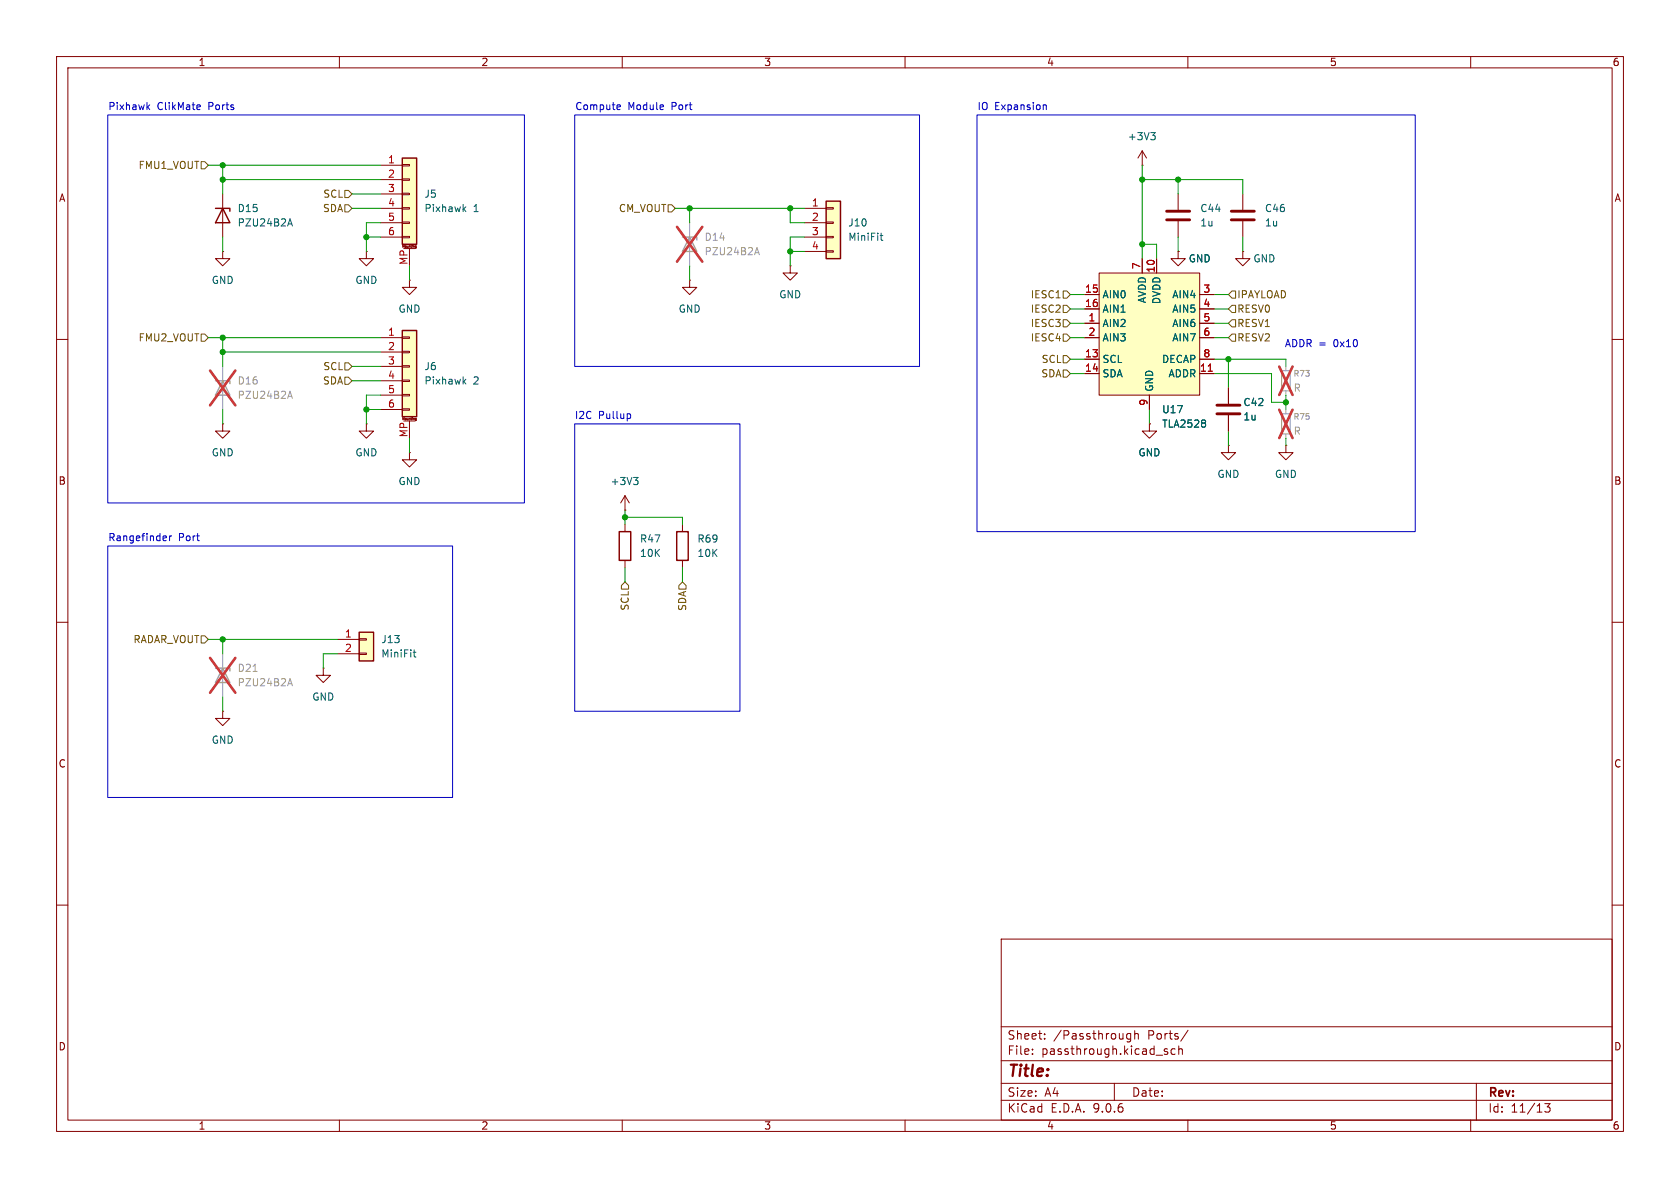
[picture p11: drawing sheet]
<svg xmlns="http://www.w3.org/2000/svg" width="297mm" height="210mm" viewBox="0 0 297 210" stroke-linecap="round" stroke-linejoin="round" font-family="sans-serif">
<g fill="none" stroke="#840000" stroke-width=".18">
<path d="M10 10h277v190h-277zM12 12h273v186h-273zM60 10v2M110 10v2M160 10v2M210 10v2M260 10v2M10 60h2M285 60h2M10 110h2M285 110h2M10 160h2"/>
<path d="M177 166h108v32h-108zM285 160h2M60 198v2M110 198v2M160 198v2M177 194.5h108M177 191.5h108M177 187.5h108M177 181.5h108M182.5 186.3v.1M182.5 185.5v.1M184.7 183.6v.1"/>
<path d="M184.7 182.8v.1M197 191.5v3M199.9 182.7v1.2l-.3 .3-.4-.1M199.9 182.8l-.4-.1-.3 .3v.4l.1 .2h.6M200.6 182.8l.2-.1 .4 .1v.9M200.6 182.2v1.5M206 185.9l.4 .1 .1 .2-.3 .2h-.2M206 185.4l.4 .1M207.7 185.5l-.4-.1-.3 .3v.4l.2 .2h.5M208.4 185.5l.2-.1 .4 .1v.9M208.4 184.9v1.5M210 198v2"/>
<path d="M210 182.1l-1.3 2M260 198v2M261 191.5v6.5M273.1 195.1h.9l-.5 .6 .5 .1v.7l-.3 .1h-.4l-.2-.1"/>
</g>
<path d="M71.1 58.4h2.6v15.3h-2.6z" fill="#ffffc2"/>
<path d="M71.1 58.4h2.6v15.3h-2.6z" fill="none" stroke="#840000" stroke-width=".25"/>
<g fill="none" stroke="#840000" stroke-width=".18">
<path d="M219.7 34.3v2.8M219.7 39.1v2.8M67.3 59.7h3.8M71.1 59.6h1.3v.2h-1.3zM39.4 74.9v1.3h1.2l-1.2 1.3-1.3-1.3h1.3M39.4 74.9h.1M64.8 74.9v1.3h1.2l-1.2 1.3-1.3-1.3h1.3M64.8 74.9h.1M67.3 62.2h3.8M67.3 64.8h3.8M67.3 67.3h3.8M67.3 69.9h3.8"/>
<path d="M67.3 72.4h3.8M71.1 62.1h1.3v.3h-1.3zM71.1 64.6h1.3v.3h-1.3zM71.1 67.2h1.3v.2h-1.3zM71.1 69.7h1.3v.3h-1.3zM71.1 72.3h1.3v.2h-1.3zM71.2 74.2v-.4l.1 .3 .2-.3v.4M71.4 74.4h2M72.4 74.4v3.1M72.7 73.8v.4M72.9 73.8v.1M72.9 73.9h.1"/>
<path d="M73.4 74.2h.1M73.6 74v.3h-.2M73.6 74.2h-.1M73.6 74h-.2v.2M203.2 74.9v1.3h1.3l-1.3 1.3-1.3-1.3h1.3M203.2 74.9h.1M217.2 78.7v1.3h1.2l-1.2 1.3-1.3-1.3h1.3M217.2 78.7h.1M227.3 78.7v1.3h1.3l-1.3 1.3-1.2-1.3h1.2M227.3 78.7h.1M72.4 80v1.3h1.3l-1.3 1.3-1.3-1.3h1.3M72.4 80h.1"/>
</g>
<path d="M82 67.4l.4 .5M82.4 67l-.5 .5" fill="none" stroke="#006464" stroke-width=".18"/>
<path d="M217.7 37.3h4M217.7 38.9h4" fill="none" stroke="#840000" stroke-width=".51"/>
<path d="M226.6 73.2h1.5v3.5h-1.5z" fill="none" stroke="#a1a1a1" stroke-width=".2"/>
<path d="M39.4 64.8v7.6M227.3 72.4v.8M227.3 76.7v.8" fill="none" stroke="#a1a1a1" stroke-width=".18"/>
<path d="M37.1 65.5l4.5 6.2M41.6 65.5l-4.5 6.2M226.2 72.4l2.3 5M228.5 72.4l-2.3 5" fill="none" stroke="#e12e31" stroke-width=".46"/>
<path d="M38.1 67.3h2.5v.5M39.4 67.3l1.2 2.6h-2.5z" fill="none" stroke="#a1a1a1" stroke-width=".25"/>
<path d="M51 70.1h.6M51.3 69.2l.4 1.2" fill="none" stroke="#989898" stroke-width=".18"/>
<path d="M71.1 27.9h2.6v15.3h-2.6z" fill="#ffffc2"/>
<path d="M71.1 27.9h2.6v15.3h-2.6z" fill="none" stroke="#840000" stroke-width=".25"/>
<g fill="none" stroke="#840000" stroke-width=".18">
<path d="M67.3 29.2h3.8M67.3 31.8h3.8M67.3 34.3h3.8M67.3 36.8h3.8M67.3 39.4h3.8M71.1 29.1h1.3v.2h-1.3zM71.1 31.6h1.3v.3h-1.3zM71.1 34.2h1.3v.2h-1.3zM71.1 36.7h1.3v.3h-1.3zM71.1 39.2h1.3v.3h-1.3zM67.3 41.9h3.8M71.1 41.8h1.3v.2h-1.3z"/>
<path d="M71.2 43.7v-.4l.1 .3 .2-.3v.4M71.4 43.9h2M72.4 43.9v3.1M72.7 43.3v.4M72.9 43.4h.1M72.9 43.3v.1M73.4 43.7h.1M73.4 43.5v.2M73.5 43.5h.1v.3h-.2M73.5 43.5h-.1M73.6 43.7h-.1"/>
</g>
<path d="M82 36.9l.4 .5M82.4 36.6l-.5 .4" fill="none" stroke="#006464" stroke-width=".18"/>
<path d="M194.3 48.3h17.8v21.6h-17.8z" fill="#ffffc2"/>
<g fill="none" stroke="#840000" stroke-width=".18">
<path d="M39.4 34.3v7.6M39.4 44.5v1.2h1.2l-1.2 1.3-1.3-1.3h1.3M39.4 44.5h.1M64.8 44.5v1.2h1.2l-1.2 1.3-1.3-1.3h1.3M64.8 44.5h.1M72.4 49.5v1.3h1.3l-1.3 1.3-1.3-1.3h1.3M72.4 49.5h.1M139.7 47v1.3h1.3l-1.3 1.2-1.3-1.2h1.3M139.7 47h.1M191.8 52.1h2.5M191.8 54.6h2.5M191.8 57.2h2.5"/>
<path d="M191.8 59.7h2.5M194.3 48.3h17.8v21.6h-17.8zM201.9 45.7v2.6M204.5 45.7v2.6M212.1 52.1h2.5M212.1 54.6h2.5M212.1 57.2h2.5M212.1 59.7h2.5M191.8 63.5h2.5M191.8 66h2.5M203.2 69.9v2.5M212.1 63.5h2.5"/>
<path d="M212.1 66h2.5M217.2 68.6v2.8M217.2 73.4v2.8"/>
</g>
<path d="M213.6 65.6h.7" fill="none" stroke="#a90000" stroke-width=".18"/>
<path d="M51 39.6h.6M51.3 38.7l.4 1.2M213.1 74.4v.3M213.1 74.9v.5" fill="none" stroke="#006464" stroke-width=".18"/>
<path d="M38.1 36.8h2.5v.5M39.4 36.8l1.2 2.6h-2.5z" fill="none" stroke="#840000" stroke-width=".25"/>
<path d="M226.6 65.5h1.5v3.6h-1.5z" fill="none" stroke="#a1a1a1" stroke-width=".2"/>
<path d="M227.3 64.8v.7M227.3 69.1v.8" fill="none" stroke="#a1a1a1" stroke-width=".18"/>
<path d="M226.2 64.8l2.3 5M228.5 64.8l-2.3 5" fill="none" stroke="#e12e31" stroke-width=".46"/>
<path d="M215.1 71.6h4.1M215.1 73.2h4.1" fill="none" stroke="#840000" stroke-width=".51"/>
<path d="M146 35.6h2.6v10.1h-2.6z" fill="#ffffc2"/>
<path d="M146 35.6h2.6v10.1h-2.6z" fill="none" stroke="#840000" stroke-width=".25"/>
<path d="M142.2 36.8h3.8M142.2 39.4h3.8M146 36.7h1.3v.3h-1.3zM146 39.2h1.3v.3h-1.3zM208.3 34.3v2.8M208.3 39.1v2.8M121.9 49.5v1.3h1.3l-1.3 1.3-1.3-1.3h1.3M121.9 49.5h.1M142.2 41.9h3.8M142.2 44.5h3.8M146 41.8h1.3v.2h-1.3zM146 44.3h1.3v.3h-1.3z" fill="none" stroke="#840000" stroke-width=".18"/>
<path d="M155.6 41.6h.5M155.8 41.2v1.1l.3 .2" fill="none" stroke="#006464" stroke-width=".18"/>
<path d="M120.6 41.9h2.6v.5M121.9 41.9l1.3 2.6h-2.6z" fill="none" stroke="#a1a1a1" stroke-width=".25"/>
<path d="M121.9 39.4v7.6" fill="none" stroke="#a1a1a1" stroke-width=".18"/>
<path d="M133.5 44.7h.6M133.8 43.8l.4 1.2" fill="none" stroke="#989898" stroke-width=".18"/>
<path d="M119.7 40.1l4.5 6.2M124.2 40.1l-4.5 6.2" fill="none" stroke="#e12e31" stroke-width=".46"/>
<path d="M206.2 37.3h4.1M206.2 38.9h4.1" fill="none" stroke="#840000" stroke-width=".51"/>
<path d="M63.5 111.8h2.5v5h-2.5z" fill="#ffffc2"/>
<path d="M109.5 94h2v5.1h-2zM119.6 94h2.1v5.1h-2.1zM63.5 111.8h2.5v5h-2.5z" fill="none" stroke="#840000" stroke-width=".25"/>
<g fill="none" stroke="#840000" stroke-width=".18">
<path d="M201.9 29.2h.1M201.9 26.7l-.7 1.2M201.9 26.7l.8 1.2M201.9 26.7v2.5M191.8 52.1h2.5M191.8 54.6h2.5M191.8 57.2h2.5M191.8 59.7h2.5M201.9 45.7v2.6M204.5 45.7v2.6M208.3 44.5v1.2h1.2l-1.2 1.3-1.3-1.3h1.3M208.3 44.5h.1"/>
<path d="M212.1 52.1h2.5M212.1 54.6h2.5M212.1 57.2h2.5M212.1 59.7h2.5M219.7 44.5v1.2h1.3l-1.3 1.3-1.3-1.3h1.3M219.7 44.5h.1M191.8 63.5h2.5M191.8 66h2.5M203.2 74.9h.1M203.2 69.9v2.5M212.1 63.5h2.5M212.1 66h2.5"/>
<path d="M217.2 68.6v2.8M217.2 73.4v2.8M110.5 90.2h.1M110.5 87.6v2.6M110.5 92.7v1.3M110.5 99.1v1.2M110.5 87.6l-.8 1.3M110.5 87.6l.8 1.3M120.6 92.7v1.3M120.6 99.1v1.2M57.1 118.1v1.3h1.3l-1.3 1.3-1.2-1.3h1.2M57.1 118.1h.1"/>
<path d="M59.7 113h3.8M59.7 115.6h3.8M63.5 112.9h1.3v.3h-1.3zM63.5 115.4h1.3v.3h-1.3zM39.4 125.7v1.3h1.2l-1.2 1.3-1.3-1.3h1.3M39.4 125.7h.1"/>
</g>
<path d="M203.4 23.4h.8l-.4 .5M204 23.9l.2 .3v.3l-.2 .2M213.1 74.4v.3M213.1 74.9v.5M112 84.4h.8l-.4 .5M112.5 84.9l.3 .2v.3l-.3 .3M73 115.3h.5M73.2 114.9v1.1l.3 .1" fill="none" stroke="#006464" stroke-width=".18"/>
<path d="M38.1 118.1h2.5v.5M39.4 118.1l1.2 2.6h-2.5z" fill="none" stroke="#a1a1a1" stroke-width=".25"/>
<path d="M39.4 115.6v7.6" fill="none" stroke="#a1a1a1" stroke-width=".18"/>
<path d="M44.7 118.7h.8M51.3 120l.4 1.2M51 120.9h.6" fill="none" stroke="#989898" stroke-width=".18"/>
<path d="M37.1 116.3l4.5 6.2M41.6 116.3l-4.5 6.2" fill="none" stroke="#e12e31" stroke-width=".46"/>
<g fill="none" stroke="#725600" stroke-width=".18">
<path d="M35.6 28.6h.6l.6 .6-.6 .6h-.6zM61 33.7h.6l.6 .6-.6 .6h-.6zM61 36.2h.6l.6 .6-.6 .7h-.6zM118.1 36.2h.6l.7 .6-.7 .7h-.6zM35.6 59.1h.6l.6 .6-.6 .6h-.6zM188 54h.6l.6 .6-.6 .6h-.6zM188 56.5h.6l.6 .7-.6 .6h-.6zM188 51.4h.6l.6 .7-.6 .6h-.6zM188 59.1h.6l.6 .6-.6 .6h-.6zM217.8 56.5h.6v1.3h-.6l-.6-.6zM217.8 54h.6v1.2h-.6l-.6-.6zM217.8 51.4h.6v1.3h-.6l-.6-.6z"/>
<path d="M217.8 59.1h.6v1.2h-.6l-.6-.6zM61 66.7h.6l.6 .6-.6 .6h-.6zM61 64.1h.6l.6 .7-.6 .6h-.6zM188 62.9h.6l.6 .6-.6 .6h-.6zM188 65.4h.6l.6 .6-.6 .7h-.6zM35.6 112.4h.6l.6 .6-.6 .7h-.6zM110.5 102.9l.6 .6v.6h-1.2v-.6zM120.6 102.9l.7 .6v.6h-1.3v-.6z"/>
</g>
<g fill="none" stroke="#009600" stroke-width=".18">
<path d="M36.8 29.2h30.5M39.4 29.2v5.1M39.4 31.8h27.9M62.2 36.8h5.1M62.2 34.3h5.1M67.3 39.4h-2.5v5.1M119.4 36.8h22.8M121.9 36.8v2.6M139.7 36.8v2.6h2.5M201.9 29.2v16.5M201.9 31.8h17.8v2.5M208.3 31.8v2.5"/>
<path d="M36.8 59.7h30.5M39.4 41.9v2.6M39.4 59.7v5.1M64.8 41.9h2.5M72.4 47v2.5M121.9 47v2.5M139.7 44.5h2.5M142.2 41.9h-2.5v5.1M189.2 59.7h2.6M189.2 57.2h2.6M189.2 54.6h2.6M189.2 52.1h2.6"/>
<path d="M201.9 43.2h2.6v2.5M208.3 41.9v2.6M214.6 59.7h2.6M214.6 57.2h2.6M214.6 54.6h2.6M214.6 52.1h2.6M219.7 41.9v2.6M39.4 62.2h27.9M39.4 72.4v2.5M62.2 67.3h5.1M62.2 64.8h5.1M64.8 72.4h2.5"/>
<path d="M67.3 69.9h-2.5v5M72.4 77.5v2.5M189.2 63.5h2.6M189.2 66h2.6M203.2 72.4v2.5M214.6 63.5h12.7v1.3M214.6 66h10.2v5.1h2.5M217.2 63.5v5.1M217.2 76.2v2.5M227.3 69.9v2.5M227.3 77.5v1.2M110.5 91.4h10.1v1.3"/>
<path d="M110.5 90.2v2.5M36.8 113h22.9M39.4 113v2.6M59.7 115.6h-2.6v2.5M110.5 100.3v2.6M120.6 100.3v2.6M39.4 123.2v2.5"/>
</g>
<g fill="none" stroke="#0000c2" stroke-width=".18">
<path d="M26.1 18.9l.4 .5M26.5 18.5l-.5 .5M35 18.5l.4 .1v.2l-.6 .2M35.4 19.3l-.4 .1M109.3 18.5l.3 .1 .1 .2-.6 .2M109.6 19.3l-.3 .1M184.5 18.6h.4l.1 .8M19 20.3h73.7v68.6h-73.7zM101.6 20.3h61v44.5h-61zM172.7 20.3h77.5v73.7h-77.5zM101.6 74.9h29.2v50.8h-29.2zM111.2 73.1l.3 .3v.3l-.3 .3"/>
<path d="M19 96.5h61v44.5h-61zM29.2 94.7l.2 .3-.6 .2M29.4 95.5l-.2 .1M30 94.7v.9M30.3 94.7l-.3 .3"/>
</g>
<path d="M213.6 65.6h.7" fill="none" stroke="#a90000" stroke-width=".18"/>
<g fill="#009600" stroke="#009600" stroke-width=".18">
<circle cx="39.4" cy="31.8" r=".46"/>
<circle cx="39.4" cy="59.7" r=".46"/>
<circle cx="39.4" cy="29.2" r=".46"/>
<circle cx="64.8" cy="41.9" r=".46"/>
<circle cx="39.4" cy="62.2" r=".46"/>
<circle cx="64.8" cy="72.4" r=".46"/>
<circle cx="139.7" cy="44.5" r=".46"/>
<circle cx="201.9" cy="31.8" r=".46"/>
<circle cx="139.7" cy="36.8" r=".46"/>
<circle cx="201.9" cy="43.2" r=".46"/>
<circle cx="227.3" cy="71.1" r=".46"/>
<circle cx="110.5" cy="91.4" r=".46"/>
<circle cx="121.9" cy="36.8" r=".46"/>
<circle cx="39.4" cy="113" r=".46"/>
<circle cx="208.3" cy="31.8" r=".46"/>
<circle cx="217.2" cy="63.5" r=".46"/>
</g>
<text font-size="2.8" fill="#840000" x="178" y="190.9">Title:</text>
<g font-size="2.1" fill="#840000">
<text x="178" y="184">Sheet:</text>
<text x="186.2" y="184">/Passthrough</text>
<text x="203" y="184">Ports/</text>
<text x="178" y="186.7">File:</text>
<text x="184.1" y="186.7">passthrough.kicad_sch</text>
<text x="178" y="196.9">KiCad</text>
<text x="178" y="194.1">Size:</text>
<text x="184.7" y="194.1">A4</text>
<text x="185.7" y="196.9">E.D.A.</text>
<text x="193.3" y="196.9">9.0.6</text>
<text x="200" y="194.1">Date:</text>
<text x="263" y="194.3">Rev:</text>
<text x="263" y="196.9">Id:</text>
<text x="267.1" y="196.9">11/13</text>
</g>
<g font-size="1.8" fill="#840000">
<text x="35" y="11.9">1</text>
<text x="85" y="11.9">2</text>
<text x="135" y="11.9">3</text>
<text x="185" y="11.9">4</text>
<text x="235" y="11.9">5</text>
<text x="285" y="11.9">6</text>
<text x="10.3" y="35.9">A</text>
<text x="285.3" y="35.9">A</text>
<text x="10.3" y="85.9">B</text>
<text x="285.3" y="85.9">B</text>
<text x="10.3" y="135.9">C</text>
<text x="285.3" y="135.9">C</text>
<text x="10.3" y="185.9">D</text>
<text x="285.3" y="185.9">D</text>
<text x="35" y="199.9">1</text>
<text x="85" y="199.9">2</text>
<text x="135" y="199.9">3</text>
<text x="185" y="199.9">4</text>
<text x="235" y="199.9">5</text>
<text x="285" y="199.9">6</text>
</g>
<g font-size="1.8" fill="#0000c2">
<text x="19" y="19.7">Pixhawk</text>
<text x="27.8" y="19.7">ClikMate</text>
<text x="36.9" y="19.7">Ports</text>
<text x="101.6" y="19.7">Compute</text>
<text x="111" y="19.7">Module</text>
<text x="118.8" y="19.7">Port</text>
<text x="172.7" y="19.7">IO</text>
<text x="175.8" y="19.7">Expansion</text>
<text x="227" y="61.6">ADDR =</text>
<text x="235.9" y="61.6">0x10</text>
<text x="101.5" y="74.3">I2C</text>
<text x="105.8" y="74.3">Pullup</text>
<text x="19" y="95.9">Rangefinder</text>
<text x="31.5" y="95.9">Port</text>
</g>
<g font-size="1.8" fill="#a90000">
<text x="68.5" y="29">1</text>
<text x="68.5" y="31.5">2</text>
<text x="68.5" y="34">3</text>
<text x="68.5" y="36.6">4</text>
<text x="68.5" y="39.1">5</text>
<text x="68.5" y="41.7">6</text>
<text x="143.4" y="36.6">1</text>
<text x="143.4" y="39.1">2</text>
<text x="143.4" y="41.7">3</text>
<text x="72.1" y="46.9" transform="rotate(-90 72.1 46.9)">MP</text>
<text x="143.4" y="44.2">4</text>
<text x="201.7" y="47.7" transform="rotate(-90 201.7 47.7)">7</text>
<text x="191.7" y="51.8">15</text>
<text x="204.2" y="48.3" transform="rotate(-90 204.2 48.3)">10</text>
<text x="212.7" y="51.8">3</text>
<text x="68.5" y="59.4">1</text>
<text x="191.7" y="54.4">16</text>
<text x="192.3" y="56.9">1</text>
<text x="192.3" y="59.4">2</text>
<text x="212.7" y="54.4">4</text>
<text x="212.7" y="56.9">5</text>
<text x="212.7" y="59.4">6</text>
<text x="68.5" y="62">2</text>
<text x="68.5" y="64.5">3</text>
<text x="191.7" y="63.2">13</text>
<text x="191.7" y="65.8">14</text>
<text x="212" y="65.8">11</text>
<text x="212.7" y="63.2">8</text>
<text x="68.5" y="67.1">4</text>
<text x="68.5" y="69.6">5</text>
<text x="202.9" y="71.8" transform="rotate(-90 202.9 71.8)">9</text>
<text x="68.5" y="72.1">6</text>
<text x="72.1" y="77.4" transform="rotate(-90 72.1 77.4)">MP</text>
<text x="60.9" y="112.8">1</text>
<text x="60.9" y="115.3">2</text>
</g>
<g font-size="1.8" fill="#006464">
<text x="199.3" y="25">+3V3</text>
<text x="74.9" y="35.2">J5</text>
<text x="41.9" y="40.2">PZU24B2A</text>
<text x="41.9" y="37.7">D15</text>
<text x="74.9" y="37.7">Pixhawk</text>
<text x="83.7" y="37.7">1</text>
<text x="149.9" y="40.2">J10</text>
<text x="212.1" y="40.2">1u</text>
<text x="212.1" y="37.7">C44</text>
<text x="223.5" y="40.2">1u</text>
<text x="223.5" y="37.7">C46</text>
<text x="149.9" y="42.8">MiniFit</text>
<text x="210.1" y="46.6">GND</text>
<text x="221.5" y="46.6">GND</text>
<text x="37.3" y="50.4">GND</text>
<text x="62.7" y="50.4">GND</text>
<text x="137.7" y="52.9">GND</text>
<text x="194.8" y="52.9">AIN0</text>
<text x="202.8" y="53.7" transform="rotate(-90 202.8 53.7)">AVDD</text>
<text x="205.3" y="53.9" transform="rotate(-90 205.3 53.9)">DVDD</text>
<text x="207.1" y="52.9">AIN4</text>
<text x="70.4" y="55.5">GND</text>
<text x="119.9" y="55.5">GND</text>
<text x="194.8" y="55.5">AIN1</text>
<text x="194.8" y="58">AIN2</text>
<text x="207.1" y="55.5">AIN5</text>
<text x="207.1" y="58">AIN6</text>
<text x="74.9" y="65.6">J6</text>
<text x="194.8" y="60.6">AIN3</text>
<text x="194.8" y="64.4">SCL</text>
<text x="205.3" y="64.4">DECAP</text>
<text x="207.1" y="60.6">AIN7</text>
<text x="74.9" y="68.2">Pixhawk</text>
<text x="83.7" y="68.2">2</text>
<text x="194.8" y="66.9">SDA</text>
<text x="204.1" y="69.3" transform="rotate(-90 204.1 69.3)">GND</text>
<text x="206.5" y="66.9">ADDR</text>
<text x="219.7" y="72">C42</text>
<text x="205.4" y="73.3">U17</text>
<text x="205.4" y="75.8">TLA2528</text>
<text x="219.7" y="74.5">1u</text>
<text x="37.3" y="80.9">GND</text>
<text x="62.7" y="80.9">GND</text>
<text x="201.2" y="80.9">GND</text>
<text x="70.4" y="86">GND</text>
<text x="107.8" y="86">+3V3</text>
<text x="215.1" y="84.7">GND</text>
<text x="225.3" y="84.7">GND</text>
<text x="113" y="96.1">R47</text>
<text x="113" y="98.7">10K</text>
<text x="123.2" y="96.1">R69</text>
<text x="123.2" y="98.7">10K</text>
<text x="67.3" y="113.9">J13</text>
<text x="67.3" y="116.4">MiniFit</text>
<text x="55.1" y="124.1">GND</text>
<text x="37.3" y="131.7">GND</text>
</g>
<g font-size="1.8" fill="#725600">
<text x="24.4" y="30.1">FMU1_VOUT</text>
<text x="57.1" y="35.2">SCL</text>
<text x="57" y="37.7">SDA</text>
<text x="109.3" y="37.7">CM_VOUT</text>
<text x="182.1" y="52.9">IESC1</text>
<text x="218.6" y="52.9">IPAYLOAD</text>
<text x="182.1" y="55.5">IESC2</text>
<text x="182.1" y="58">IESC3</text>
<text x="218.6" y="58">RESV1</text>
<text x="218.6" y="55.5">RESV0</text>
<text x="24.4" y="60.6">FMU2_VOUT</text>
<text x="57.1" y="65.6">SCL</text>
<text x="182.1" y="60.6">IESC4</text>
<text x="184.1" y="64.4">SCL</text>
<text x="218.6" y="60.6">RESV2</text>
<text x="57" y="68.2">SDA</text>
<text x="184" y="66.9">SDA</text>
<text x="23.5" y="113.9">RADAR_VOUT</text>
<text x="111.4" y="108" transform="rotate(-90 111.4 108)">SCL</text>
<text x="121.5" y="108.1" transform="rotate(-90 121.5 108.1)">SDA</text>
</g>
<g font-size="1.8" fill="#989898">
<text x="124.5" y="45.3">PZU24B2A</text>
<text x="124.5" y="42.8">D14</text>
<text x="41.9" y="70.7">PZU24B2A</text>
<text x="41.9" y="68.2">D16</text>
<text x="228.6" y="69.4">R</text>
<text x="228.6" y="77.1">R</text>
<text x="41.9" y="119">D21</text>
<text x="41.9" y="121.5">PZU24B2A</text>
</g>
<g font-size="1.4" fill="#989898">
<text x="228.6" y="66.8">R73</text>
<text x="228.6" y="74.4">R75</text>
</g>
<g font-size=".5" fill="#840000">
<text x="70.9" y="44">Mounting</text>
<text x="70.9" y="74.5">Mounting</text>
</g>
</svg>
